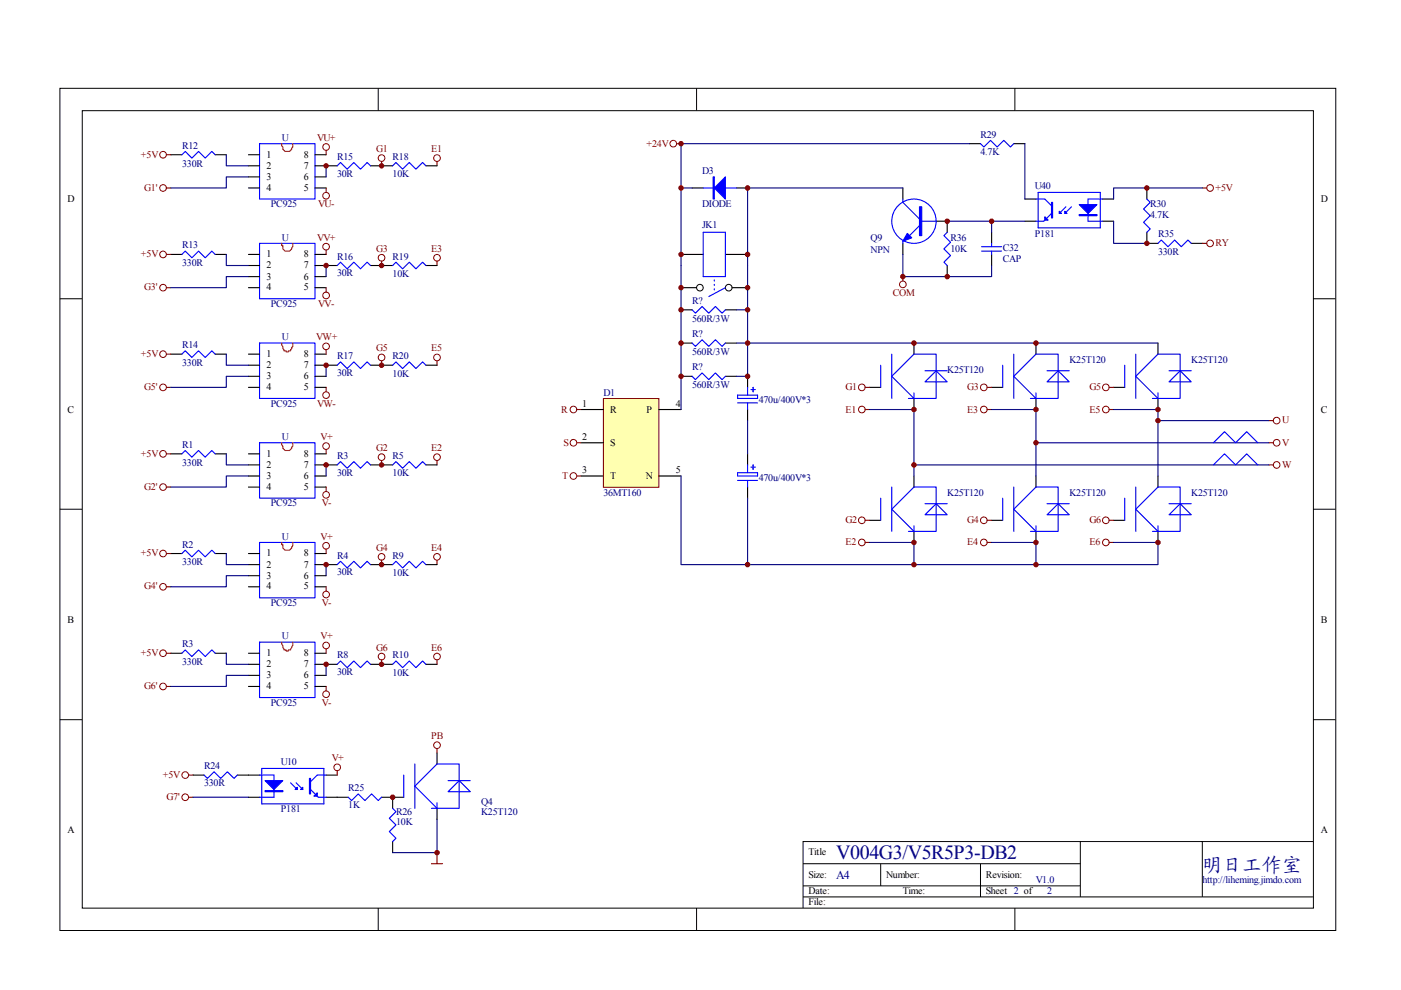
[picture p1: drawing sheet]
<svg xmlns="http://www.w3.org/2000/svg" width="297mm" height="210mm" viewBox="0 0 297 210" stroke-linecap="round" stroke-linejoin="round" font-family="sans-serif">
<g fill="none" stroke="#000" stroke-width=".21">
<path d="M12.7 18.7h270.5v178.6h-270.5zM80.2 18.7v4.7M147.7 18.7v4.7M215.2 18.7v4.7M17.4 23.5h261.1v169h-261.1zM12.7 63.3h4.7M278.4 63.3h4.7M12.7 108h4.7M278.4 108h4.7M12.7 152.6h4.7M278.4 152.6h4.7M229 178.4v11.8"/>
<path d="M254.9 178.4h-84.6v14.1M278.4 178.4h-23.5v11.8M80.2 192.5v4.7M147.7 192.5v4.7M170.3 183.1h58.7M170.3 190.2h108.1M170.3 187.8h58.7M186.7 183.1v4.7M207.9 183.1v7.1M215.2 192.5v4.7"/>
</g>
<g fill="none" stroke="#00f" stroke-width=".23">
<path d="M38.6 32.8l.7-.7 1.4 1.4 1.4-1.4 1.4 1.4 1.4-1.4 .7 .7M55 30.5h11.8v11.7h-11.8zM71.5 35.2l.7-.7 1.4 1.4 1.4-1.4 1.4 1.4 1.4-1.4 .7 .7M83.2 35.2l.8-.7 1.4 1.4 1.4-1.4 1.4 1.4 1.4-1.4 .7 .7M38.6 53.9l.7-.7 1.4 1.5 1.4-1.5 1.4 1.5 1.4-1.5 .7 .7M55 51.6h11.8v11.7h-11.8zM71.5 56.3l.7-.7 1.4 1.4 1.4-1.4 1.4 1.4 1.4-1.4 .7 .7M83.2 56.3l.8-.7 1.4 1.4 1.4-1.4 1.4 1.4 1.4-1.4 .7 .7M38.6 75.1l.7-.7 1.4 1.4 1.4-1.4 1.4 1.4 1.4-1.4 .7 .7M55 72.7h11.8v11.8h-11.8zM71.5 77.4l.7-.7 1.4 1.4 1.4-1.4 1.4 1.4 1.4-1.4 .7 .7M83.2 77.4l.8-.7 1.4 1.4 1.4-1.4 1.4 1.4 1.4-1.4 .7 .7"/>
<path d="M186.7 77.4v4.7M189.1 79.8l4.7-4.7h4.7v9.4h-4.7zM189.1 75.1v9.4M196.1 78.6h4.7M212.6 77.4v4.7M214.9 75.1v9.4M219.6 75.1h4.7v9.4h-4.7l-4.7-4.7zM222 78.6h4.7M224.3 78.6l2.4 2.4h-4.7zM238.5 77.4v4.7M240.8 79.8l4.7-4.7h4.7v9.4h-4.7zM240.8 75.1v9.4"/>
<path d="M247.9 78.6h4.7M38.6 96.2l.7-.7 1.4 1.4 1.4-1.4 1.4 1.4 1.4-1.4 .7 .7M55 93.9h11.8v11.7h-11.8zM71.5 98.6l.7-.7 1.4 1.4 1.4-1.4 1.4 1.4 1.4-1.4 .7 .7M83.2 98.6l.8-.7 1.4 1.4 1.4-1.4 1.4 1.4 1.4-1.4 .7 .7M193.8 83.3v1.2h-1.2M196.1 81l2.4-2.4 2.3 2.4zM219.6 83.3v1.2h-1.1M245.5 83.3v1.2h-1.2M247.9 81l2.3-2.4 2.4 2.4zM38.6 117.4l.7-.7 1.4 1.4 1.4-1.4 1.4 1.4 1.4-1.4 .7 .7M55 115h11.8v11.8h-11.8z"/>
<path d="M71.5 119.7l.7-.7 1.4 1.4 1.4-1.4 1.4 1.4 1.4-1.4 .7 .7M83.2 119.7l.8-.7 1.4 1.4 1.4-1.4 1.4 1.4 1.4-1.4 .7 .7M186.7 105.6v4.7M189.1 108l4.7-4.7h4.7v9.4h-4.7zM189.1 103.3v9.4M193.8 111.5v1.2h-1.2M196.1 109.1l2.4-2.3 2.3 2.3zM196.1 106.8h4.7M212.6 105.6v4.7M214.9 103.3v9.4M219.6 103.3h4.7v9.4h-4.7l-4.7-4.7zM219.6 111.5v1.2h-1.1"/>
<path d="M222 106.8h4.7M224.3 106.8l2.4 2.3h-4.7zM238.5 105.6v4.7M240.8 108l4.7-4.7h4.7v9.4h-4.7zM240.8 103.3v9.4M245.5 111.5v1.2h-1.2M247.9 109.1l2.3-2.3 2.4 2.3zM247.9 106.8h4.7M38.6 138.5l.7-.7 1.4 1.4 1.4-1.4 1.4 1.4 1.4-1.4 .7 .7M55 136.2h11.8v11.7h-11.8zM71.5 140.9l.7-.8 1.4 1.5 1.4-1.5 1.4 1.5 1.4-1.5 .7 .8M83.2 140.9l.8-.8 1.4 1.5 1.4-1.5 1.4 1.5 1.4-1.5 .7 .8"/>
</g>
<g fill="none" stroke="#000" stroke-width=".23">
<path d="M36.2 32.8h2.4M45.6 32.8h2.4M52.7 32.8h2.3M52.7 35.2h2.3M52.7 37.5h2.3M52.7 39.9h2.3M66.8 32.8h2.3M66.8 35.2h4.7M66.8 37.5h2.3M66.8 39.9h2.3M78.5 35.2h4.7M90.3 35.2h2.4"/>
<path d="M36.2 53.9h2.4M45.6 53.9h2.4M52.7 53.9h2.3M52.7 56.3h2.3M52.7 58.6h2.3M66.8 53.9h2.3M66.8 56.3h4.7M66.8 58.6h2.3M78.5 56.3h4.7M90.3 56.3h2.4M36.2 75.1h2.4M45.6 75.1h2.4"/>
<path d="M52.7 61h2.3M52.7 75.1h2.3M52.7 77.4h2.3M52.7 79.8h2.3M66.8 61h2.3M66.8 75.1h2.3M66.8 77.4h4.7M66.8 79.8h2.3M78.5 77.4h4.7M90.3 77.4h2.4M193.8 72.7v2.4M219.6 72.7v2.4"/>
<path d="M245.5 72.7v2.4M36.2 96.2h2.4M45.6 96.2h2.4M52.7 82.1h2.3M52.7 96.2h2.3M52.7 98.6h2.3M66.8 82.1h2.3M66.8 96.2h2.3M66.8 98.6h4.7M78.5 98.6h4.7M90.3 98.6h2.4M184.4 82.1h2.3"/>
<path d="M193.8 84.5v2.3M210.2 82.1h2.4M219.6 84.5v2.3M236.1 82.1h2.4M245.5 84.5v2.3M36.2 117.4h2.4M45.6 117.4h2.4M52.7 100.9h2.3M52.7 103.3h2.3M52.7 117.4h2.3M52.7 119.7h2.3M66.8 100.9h2.3"/>
<path d="M66.8 103.3h2.3M66.8 117.4h2.3M66.8 119.7h4.7M78.5 119.7h4.7M90.3 119.7h2.4M184.4 110.3h2.3M193.8 100.9v2.4M193.8 112.7v2.3M210.2 110.3h2.4M219.6 100.9v2.4M219.6 112.7v2.3M236.1 110.3h2.4"/>
<path d="M245.5 100.9v2.4M245.5 112.7v2.3M36.2 138.5h2.4M45.6 138.5h2.4M52.7 122.1h2.3M52.7 124.4h2.3M52.7 138.5h2.3M66.8 122.1h2.3M66.8 124.4h2.3M66.8 138.5h2.3M52.7 140.9h2.3M52.7 143.2h2.3"/>
<path d="M52.7 145.5h2.3M66.8 140.9h4.7M66.8 143.2h2.3M66.8 145.5h2.3M78.5 140.9h4.7M90.3 140.9h2.4"/>
</g>
<path d="M59.7 30.5v.4l.3 .3a.89 .89 0 0 0 1.1 .9 .82 .82 0 0 0 .7-.7l.3-.2v-.7M59.7 51.6v.5h.3a1.02 1.02 0 0 0 .3 1 1.02 1.02 0 0 0 1.1 .1l.7-.9v-.7M59.7 72.7l.3 1.2 .2 .2v.3h.5v.2h.4v-.2h.5l.5-1v-.7M59.7 93.9v.4l.3 .3a.89 .89 0 0 0 1.1 .9 .82 .82 0 0 0 .7-.7l.3-.2v-.7M59.7 115v.5h.3a1.02 1.02 0 0 0 .3 1 1.02 1.02 0 0 0 1.1 .2l.7-1v-.7M59.7 136.2l.3 1.1 .2 .3v.2h.5v.2h.4v-.2h.5l.5-.9v-.7" fill="none" stroke="#f00" stroke-width=".23"/>
<g fill="none" stroke="#800000" stroke-width=".21">
<circle cx="34.6" cy="32.8" r=".71"/>
<circle cx="34.6" cy="39.9" r=".7"/>
<circle cx="69.1" cy="31.2" r=".71"/>
<circle cx="80.9" cy="33.5" r=".71"/>
<circle cx="92.7" cy="33.5" r=".71"/>
<circle cx="34.6" cy="53.9" r=".7"/>
<circle cx="69.1" cy="52.3" r=".71"/>
<circle cx="69.1" cy="41.5" r=".71"/>
<circle cx="80.9" cy="54.7" r=".71"/>
<circle cx="92.7" cy="54.7" r=".71"/>
<circle cx="34.6" cy="61" r=".7"/>
<circle cx="34.6" cy="75.1" r=".7"/>
<circle cx="69.1" cy="62.6" r=".71"/>
<circle cx="69.1" cy="73.4" r=".71"/>
<circle cx="80.9" cy="75.8" r=".71"/>
<circle cx="92.7" cy="75.8" r=".71"/>
<circle cx="34.6" cy="82.1" r=".71"/>
<circle cx="34.6" cy="96.2" r=".71"/>
<circle cx="69.1" cy="94.6" r=".71"/>
<circle cx="69.1" cy="83.8" r=".71"/>
<circle cx="80.9" cy="96.9" r=".71"/>
<circle cx="92.7" cy="96.9" r=".71"/>
<circle cx="34.6" cy="103.3" r=".7"/>
<circle cx="34.6" cy="117.4" r=".7"/>
<circle cx="69.1" cy="115.7" r=".71"/>
<circle cx="80.9" cy="118.1" r=".71"/>
<circle cx="92.7" cy="118.1" r=".71"/>
<circle cx="34.6" cy="124.4" r=".7"/>
<circle cx="34.6" cy="138.5" r=".7"/>
<circle cx="69.1" cy="126.1" r=".71"/>
<circle cx="69.1" cy="136.9" r=".71"/>
<circle cx="80.9" cy="139.2" r=".71"/>
<circle cx="92.7" cy="139.2" r=".71"/>
<circle cx="34.6" cy="145.5" r=".71"/>
<circle cx="69.1" cy="147.2" r=".71"/>
</g>
<g fill="none" stroke="#800000" stroke-width=".23">
<path d="M35.3 32.8h.9M35.3 39.9h.9M69.1 31.9v.9M69.1 39.9v.9M80.9 34.2v1M92.7 34.2v1M35.3 53.9h.9M69.1 53v.9M80.9 55.4v.9M92.7 55.4v.9M35.3 61h.9M35.3 75.1h.9"/>
<path d="M69.1 61v.9M69.1 74.1v1M80.9 76.5v.9M92.7 76.5v.9M35.3 82.1h.9M35.3 96.2h.9M69.1 82.1v1M69.1 95.3v.9M80.9 97.6v1M92.7 97.6v1M35.3 103.3h.9M35.3 117.4h.9"/>
<path d="M69.1 116.4v1M80.9 118.8v.9M92.7 118.8v.9M35.3 124.4h.9M35.3 138.5h.9M69.1 124.4v.9M69.1 137.6v.9M80.9 139.9v1M92.7 139.9v1M35.3 145.5h.9M69.1 145.5v1"/>
</g>
<g fill="none" stroke="#000080" stroke-width=".23">
<path d="M48 32.8v2.4h4.7M52.7 37.5h-4.7v2.4h-11.8M69.1 35.2v2.3M48 53.9v2.4h4.7M52.7 58.6h-4.7v2.4h-11.8M69.1 56.3v2.3M48 75.1v2.3h4.7M52.7 79.8h-4.7v2.3h-11.8M69.1 77.4v2.4M48 96.2v2.4h4.7M69.1 98.6v2.3M48 117.4v2.3h4.7"/>
<path d="M52.7 100.9h-4.7v2.4h-11.8M69.1 119.7v2.4M48 138.5v2.4h4.7M52.7 122.1h-4.7v2.3h-11.8M52.7 143.2h-4.7v2.3h-11.8M69.1 140.9v2.3"/>
</g>
<g fill="#800000" stroke="#800000" stroke-width=".21">
<circle cx="69.1" cy="35.2" r=".47"/>
<circle cx="80.9" cy="35.2" r=".47"/>
<circle cx="69.1" cy="56.3" r=".47"/>
<circle cx="69.1" cy="77.4" r=".47"/>
<circle cx="69.1" cy="98.6" r=".47"/>
<circle cx="69.1" cy="119.7" r=".47"/>
<circle cx="69.1" cy="140.8" r=".47"/>
</g>
<path d="M128 84.6h11.7v18.7h-11.7z" fill="#ffffb0"/>
<g fill="none" stroke="#800000" stroke-width=".21">
<path d="M127.9 84.5h11.8v18.8h-11.8z"/>
<circle cx="142.7" cy="30.5" r=".71"/>
<circle cx="256.6" cy="39.9" r=".71"/>
<circle cx="256.6" cy="51.6" r=".71"/>
<circle cx="191.4" cy="60.3" r=".71"/>
<circle cx="121.6" cy="93.9" r=".7"/>
<circle cx="121.6" cy="86.8" r=".7"/>
<circle cx="182.7" cy="82.1" r=".71"/>
<circle cx="182.7" cy="86.8" r=".71"/>
<circle cx="208.6" cy="82.1" r=".71"/>
<circle cx="208.6" cy="86.8" r=".71"/>
<circle cx="234.5" cy="82.1" r=".71"/>
<circle cx="234.5" cy="86.8" r=".7"/>
<circle cx="270.7" cy="98.6" r=".71"/>
<circle cx="270.7" cy="93.9" r=".7"/>
<circle cx="270.7" cy="89.2" r=".7"/>
<circle cx="69.1" cy="104.9" r=".71"/>
<circle cx="121.6" cy="100.9" r=".7"/>
<circle cx="182.7" cy="110.3" r=".71"/>
<circle cx="182.7" cy="115" r=".71"/>
<circle cx="208.6" cy="110.3" r=".71"/>
<circle cx="208.6" cy="115" r=".71"/>
<circle cx="234.5" cy="110.3" r=".71"/>
<circle cx="234.5" cy="115" r=".7"/>
<circle cx="92.7" cy="158" r=".71"/>
<circle cx="39.3" cy="164.3" r=".71"/>
<circle cx="39.3" cy="169" r=".71"/>
<circle cx="71.5" cy="162.7" r=".71"/>
</g>
<g fill="none" stroke="#000" stroke-width=".23">
<path d="M146.7 39.9h2.4M156.2 39.9h2.3M191.4 39.9v2.3M205.5 30.5h2.4M214.9 30.5h2.4M243.2 39.9v2.3M144.4 53.9h4.7M153.8 53.9h4.7M191.4 51.6v2.3M198.5 46.9h2.3v2.4M200.8 56.3v2.3M210.2 49.3v2.3"/>
<path d="M210.2 53.9v2.4M217.3 42.2h2.3M217.3 46.9h2.3M233.8 42.2h2.3M233.8 46.9h2.3M243.2 49.3v2.3h2.3M252.6 51.6h2.3M144.4 61h3.3M144.4 72.7h2.3M144.4 79.8h2.3M144.4 65.7h2.3M153.8 72.7h2.4"/>
<path d="M153.8 79.8h2.4M153.8 65.7h2.4M155.2 61h3.3M158.5 79.8v2.3M123.2 93.9h4.7M123.2 86.8h4.7M139.7 86.8h4.7M158.5 86.8v2.4M158.5 96.2v2.4M123.2 100.9h4.7M139.7 100.9h4.7M158.5 103.3v2.3"/>
<path d="M92.7 159.6v2.4M40.9 164.3h2.4M50.3 164.3h4.7M52.7 169h2.3M69.1 164.3h2.4M69.1 169h4.7M80.9 169h4.7M83.2 169v2.4M83.2 178.4v2.4M92.7 171.4v2.3"/>
</g>
<g fill="none" stroke="#000" stroke-width=".21">
<circle cx="148.4" cy="61" r=".7"/>
<circle cx="154.5" cy="61" r=".71"/>
</g>
<g fill="none" stroke="#00f" stroke-width=".23">
<path d="M149.1 39.9h7.1M207.9 30.5l.7 .7 1.4-1.4 1.4 1.4 1.4-1.4 1.4 1.4 .7-.7M149.1 49.3h4.7v9.3h-4.7zM151.4 59.3v.3M191.4 42.2v.7l3.6 3.5M191.4 51.1v.5M195 46.9h3.5M195 47.8l-2.2 2.2M200.8 49.3l-.7 .7 1.4 1.4-1.4 1.4 1.4 1.4-1.4 1.4 .7 .7M208.1 52.3h4.3M208.1 53.2h4.3M210.2 51.6v.7"/>
<path d="M210.2 53.2v.7M219.6 42.2h1.9l1.4 1.4M220.1 40.8h13.2v7.5h-13.2zM222.9 45.3l-1.6 1.6h-1.7M226 43.9l-1.4 1.4M227.2 43.9l-1.4 1.4M233.8 42.2h-3.1v4.7h3.1M243.2 42.2l.7 .7-1.4 1.4 1.4 1.4-1.4 1.4 1.4 1.4-.7 .8M245.5 51.6l.7-.7 1.4 1.4 1.4-1.4 1.4 1.4 1.5-1.4 .7 .7M146.7 72.7l.7 .7 1.5-1.4 1.4 1.4 1.4-1.4 1.4 1.4 .7-.7M146.7 79.8l.7 .7 1.5-1.4 1.4 1.4 1.4-1.4 1.4 1.4 .7-.7M146.7 65.7l.7 .7 1.5-1.4 1.4 1.4 1.4-1.4 1.4 1.4 .7-.7"/>
<path d="M151.4 60.3v.2M151.4 61.2v.3M153.8 61l-3.5 1.9M156.4 83.8h4.2v.7h-4.2zM156.4 85.4h4.2M158.5 82.1v1.7M158.5 85.4v1.4M158.5 98.6v1.6M159.2 82.6h.9M159.2 99h.9M159.7 82.1v1M159.7 98.6v.9"/>
<path d="M257.3 93.9l2.3-2.4 2.4 2.4 2.3-2.4 2.4 2.4M257.3 98.6l2.3-2.4 2.4 2.4 2.3-2.4 2.4 2.4M156.4 100.2h4.2v.7h-4.2zM156.4 101.9h4.2M158.5 101.9v1.4M43.3 164.3l.7 .7 1.4-1.4 1.4 1.4 1.4-1.4 1.4 1.4 .7-.7M55 164.3h3.1v4.7h-3.1M55.5 162.9h13.2v7.5h-13.2zM61.6 166l1.4 1.4M62.8 166l1.4 1.4M65.8 167.4l1.7 1.6h1.6M69.1 164.3h-1.8l-1.5 1.4"/>
<path d="M73.8 169l.7 .7 1.5-1.4 1.4 1.4 1.4-1.4 1.4 1.4 .7-.7M83.2 171.4l.8 .7-1.5 1.4 1.5 1.4-1.5 1.4 1.5 1.4-.8 .7M85.6 164.3v4.7M88 166.7l4.7-4.7h4.7v9.4h-4.7zM88 162v9.4M92.7 170.2v1.2h-1.2M95 167.9l2.4-2.4 2.3 2.4zM95 165.5h4.7"/>
<circle cx="193.8" cy="46.9" r="4.7"/>
</g>
<g fill="none" stroke="#800000" stroke-width=".23">
<path d="M143.5 30.5h.9M254.9 39.9h1M191.4 58.6v1M254.9 51.6h1M122.3 86.8h.9M122.3 93.9h.9M183.4 82.1h1M183.4 86.8h1M209.3 82.1h.9M209.3 86.8h.9M235.2 82.1h.9M235.2 86.8h.9"/>
<path d="M269 89.2h1M269 93.9h1M269 98.6h1M69.1 103.3v.9M122.3 100.9h.9M183.4 110.3h1M183.4 115h1M209.3 110.3h.9M209.3 115h.9M235.2 110.3h.9M235.2 115h.9M92.7 158.7v.9"/>
<path d="M40 164.3h.9M40 169h.9M71.5 163.4v.9M91.5 183.1h2.3M92.7 180.8v2.3"/>
</g>
<g fill="none" stroke="#000080" stroke-width=".23">
<path d="M144.4 39.9h2.3M191.4 39.9h-32.9v32.8h-2.3M205.5 30.5h-61.1v56.3M217.3 30.5v11.7M254.9 39.9h-18.8v2.3M191.4 53.9v4.7h18.8v-2.3M200.8 46.9h16.5M210.2 46.9v2.4M236.1 46.9v4.7h7.1M156.2 65.7h2.3M245.5 72.7h-87v7.1h-2.3M158.5 89.2v7"/>
<path d="M184.4 86.8h9.4v14.1M193.8 98.6h75.2M210.2 86.8h9.4v14.1M219.6 93.9h49.4M236.1 86.8h9.4v14.1M245.5 89.2h23.5M144.4 100.9v18.8h101.1v-4.7h-9.4M158.5 105.6v14.1M184.4 115h9.4v4.7M210.2 115h9.4v4.7M40.9 169h11.8M92.7 173.7v7.1h-9.5"/>
</g>
<g fill="#800000" stroke="#800000" stroke-width=".21">
<circle cx="219.6" cy="72.7" r=".47"/>
<circle cx="193.8" cy="72.7" r=".47"/>
<circle cx="193.8" cy="115" r=".47"/>
<circle cx="219.6" cy="115" r=".47"/>
<circle cx="245.5" cy="115" r=".47"/>
<circle cx="219.6" cy="119.7" r=".47"/>
<circle cx="193.8" cy="119.7" r=".47"/>
<circle cx="193.8" cy="86.8" r=".47"/>
<circle cx="219.6" cy="86.8" r=".47"/>
<circle cx="219.6" cy="93.9" r=".47"/>
<circle cx="245.5" cy="86.8" r=".47"/>
<circle cx="245.5" cy="89.2" r=".47"/>
<circle cx="158.5" cy="119.7" r=".47"/>
<circle cx="193.8" cy="98.6" r=".47"/>
<circle cx="158.5" cy="39.9" r=".47"/>
<circle cx="200.8" cy="46.9" r=".47"/>
<circle cx="210.2" cy="46.9" r=".47"/>
<circle cx="200.8" cy="58.6" r=".47"/>
<circle cx="191.4" cy="58.6" r=".47"/>
<circle cx="144.4" cy="30.5" r=".47"/>
<circle cx="144.4" cy="39.9" r=".47"/>
<circle cx="243.2" cy="51.6" r=".47"/>
<circle cx="243.2" cy="39.9" r=".47"/>
<circle cx="80.9" cy="56.3" r=".47"/>
<circle cx="80.9" cy="77.4" r=".47"/>
<circle cx="80.9" cy="98.6" r=".47"/>
<circle cx="80.9" cy="119.7" r=".47"/>
<circle cx="80.9" cy="140.8" r=".47"/>
<circle cx="83.2" cy="169" r=".47"/>
<circle cx="92.7" cy="180.8" r=".47"/>
<circle cx="158.5" cy="53.9" r=".47"/>
<circle cx="144.4" cy="53.9" r=".47"/>
<circle cx="158.5" cy="72.7" r=".47"/>
<circle cx="158.5" cy="61" r=".47"/>
<circle cx="144.4" cy="72.7" r=".47"/>
<circle cx="144.4" cy="79.8" r=".47"/>
<circle cx="144.4" cy="65.7" r=".47"/>
<circle cx="144.4" cy="61" r=".47"/>
<circle cx="158.5" cy="65.7" r=".47"/>
<circle cx="158.5" cy="79.8" r=".47"/>
</g>
<g fill="#00f" stroke="#00f" stroke-width=".23">
<path d="M228.8 43.4h3.8l-1.9 1.9z"/>
<path d="M224.6 44.8l.5 .5h-.5z"/>
<path d="M225.8 44.8l.4 .5h-.4z"/>
<path d="M221.5 46l.7 .7h-.7z"/>
<path d="M192.4 49.5l.9 .9-1.9 .7z"/>
<path d="M151.4 39.9l2.4-2.4v4.7z"/>
<path d="M56.2 165.5h3.8l-1.9 1.9z"/>
<path d="M64.2 166.9v.5h-.5z"/>
<path d="M63 166.9v.5h-.4z"/>
<path d="M67.3 168.1v.7h-.7z"/>
<path d="M228.8 45.5h3.8v.2h-3.8z" fill-rule="evenodd"/>
<path d="M222.9 42.9h.3v3.3h-.3z" fill-rule="evenodd"/>
<path d="M195 43.9h.4v6.1h-.4z" fill-rule="evenodd"/>
<path d="M151.2 37.5h.2v4.7h-.2z" fill-rule="evenodd"/>
<path d="M56.2 167.6h3.8v.3h-3.8z" fill-rule="evenodd"/>
<path d="M65.6 165h.2v3.3h-.2z" fill-rule="evenodd"/>
</g>
<g font-size="4.2" fill="#000080">
<text x="177.3" y="182">V004G3/V5R5P3-DB2</text>
<text x="254.9" y="184.9">明日工作室</text>
</g>
<text font-size="2.5" fill="#000080" x="177.3" y="186.3">A4</text>
<g font-size="2.1" fill="#000080">
<text x="59.8" y="29.9">U</text>
<text x="207.9" y="29.2">R29</text>
<text x="38.6" y="31.5">R12</text>
<text x="38.6" y="35.3">330R</text>
<text x="71.5" y="33.9">R15</text>
<text x="83.2" y="33.9">R18</text>
<text x="207.9" y="32.9">4.7K</text>
<text x="71.5" y="37.4">30R</text>
<text x="83.2" y="37.6">10K</text>
<text x="148.8" y="36.9">D3</text>
<text x="219.4" y="40">U40</text>
<text x="57.4" y="44">PC925</text>
<text x="148.8" y="44">DIODE</text>
<text x="243.8" y="44">R30</text>
<text x="243.8" y="46.3">4.7K</text>
<text x="38.6" y="52.7">R13</text>
<text x="59.8" y="51.1">U</text>
<text x="148.8" y="48.4">JK1</text>
<text x="184.6" y="51.1">Q9</text>
<text x="184.6" y="53.6">NPN</text>
<text x="201.5" y="51.1">R36</text>
<text x="201.5" y="53.4">10K</text>
<text x="212.6" y="53.2">C32</text>
<text x="219.4" y="50.3">P181</text>
<text x="245.5" y="50.3">R35</text>
<text x="38.6" y="56.4">330R</text>
<text x="71.5" y="55">R16</text>
<text x="71.5" y="58.5">30R</text>
<text x="83.2" y="55">R19</text>
<text x="83.2" y="58.8">10K</text>
<text x="212.6" y="55.5">CAP</text>
<text x="245.5" y="54.1">330R</text>
<text x="57.4" y="65.1">PC925</text>
<text x="146.7" y="64.4">R?</text>
<text x="146.7" y="71.5">R?</text>
<text x="146.7" y="68.2">560R/3W</text>
<text x="38.6" y="73.8">R14</text>
<text x="38.6" y="77.6">330R</text>
<text x="59.8" y="72.2">U</text>
<text x="71.5" y="76.1">R17</text>
<text x="83.2" y="76.1">R20</text>
<text x="146.7" y="75.2">560R/3W</text>
<text x="226.7" y="76.9">K25T120</text>
<text x="252.6" y="76.9">K25T120</text>
<text x="71.5" y="79.7">30R</text>
<text x="83.2" y="79.9">10K</text>
<text x="127.9" y="83.9">D1</text>
<text x="146.7" y="78.5">R?</text>
<text x="146.7" y="82.3">560R/3W</text>
<text x="200.8" y="79.2">K25T120</text>
<text x="57.4" y="86.3">PC925</text>
<text x="160.9" y="85.5">470u/400V*3</text>
<text x="38.6" y="94.9">R1</text>
<text x="59.8" y="93.3">U</text>
<text x="38.6" y="98.7">330R</text>
<text x="71.5" y="97.3">R3</text>
<text x="71.5" y="100.9">30R</text>
<text x="83.2" y="97.3">R5</text>
<text x="83.2" y="101">10K</text>
<text x="57.4" y="107.4">PC925</text>
<text x="127.9" y="105.1">36MT160</text>
<text x="160.9" y="102">470u/400V*3</text>
<text x="200.8" y="105.1">K25T120</text>
<text x="226.7" y="105.1">K25T120</text>
<text x="252.6" y="105.1">K25T120</text>
<text x="38.6" y="116.1">R2</text>
<text x="38.6" y="119.8">330R</text>
<text x="59.8" y="114.5">U</text>
<text x="71.5" y="118.5">R4</text>
<text x="83.2" y="118.5">R9</text>
<text x="71.5" y="121.9">30R</text>
<text x="83.2" y="122.2">10K</text>
<text x="57.4" y="128.5">PC925</text>
<text x="38.6" y="137.3">R3</text>
<text x="59.8" y="135.6">U</text>
<text x="38.6" y="141">330R</text>
<text x="71.5" y="139.5">R8</text>
<text x="71.5" y="143.1">30R</text>
<text x="83.2" y="139.5">R10</text>
<text x="83.2" y="143.4">10K</text>
<text x="57.4" y="149.7">PC925</text>
<text x="43.3" y="163.1">R24</text>
<text x="43.3" y="166.6">330R</text>
<text x="59.5" y="162.2">U10</text>
<text x="73.8" y="167.7">R25</text>
<text x="59.5" y="172.2">P181</text>
<text x="73.8" y="171.3">1K</text>
<text x="84" y="172.9">R26</text>
<text x="102" y="170.6">Q4</text>
<text x="102" y="172.7">K25T120</text>
<text x="84" y="175">10K</text>
<text x="219.6" y="187.3">V1.0</text>
<text x="222" y="189.6">2</text>
<text x="254.9" y="187.3">http://liheming.jimdo.com</text>
</g>
<g font-size="2.1" fill="#800000">
<text x="67.2" y="29.9">VU+</text>
<text x="29.9" y="33.5">+5V</text>
<text x="79.8" y="32.3">G1</text>
<text x="91.4" y="32.3">E1</text>
<text x="137.1" y="31.1">+24V</text>
<text x="30.6" y="40.5">G1'</text>
<text x="257.7" y="40.5">+5V</text>
<text x="67.5" y="44">VU-</text>
<text x="67.2" y="51.1">VV+</text>
<text x="79.8" y="53.4">G3</text>
<text x="91.4" y="53.4">E3</text>
<text x="257.7" y="52.2">RY</text>
<text x="29.9" y="54.5">+5V</text>
<text x="30.6" y="61.6">G3'</text>
<text x="67.5" y="65.1">VV-</text>
<text x="189.3" y="62.8">COM</text>
<text x="29.9" y="75.7">+5V</text>
<text x="67.1" y="72.2">VW+</text>
<text x="79.8" y="74.5">G5</text>
<text x="91.4" y="74.5">E5</text>
<text x="30.6" y="82.7">G5'</text>
<text x="179.2" y="82.7">G1</text>
<text x="205.1" y="82.7">G3</text>
<text x="231" y="82.7">G5</text>
<text x="67.2" y="86.3">VW-</text>
<text x="119" y="87.5">R</text>
<text x="179.2" y="87.5">E1</text>
<text x="205.1" y="87.5">E3</text>
<text x="231" y="87.5">E5</text>
<text x="271.9" y="89.8">U</text>
<text x="68" y="93.3">V+</text>
<text x="79.8" y="95.7">G2</text>
<text x="91.4" y="95.7">E2</text>
<text x="119.5" y="94.5">S</text>
<text x="271.9" y="94.5">V</text>
<text x="29.9" y="96.9">+5V</text>
<text x="119.2" y="101.5">T</text>
<text x="271.9" y="99.2">W</text>
<text x="30.6" y="103.9">G2'</text>
<text x="68.2" y="107.4">V-</text>
<text x="179.2" y="110.9">G2</text>
<text x="205.1" y="110.9">G4</text>
<text x="231" y="110.9">G6</text>
<text x="29.9" y="118">+5V</text>
<text x="68" y="114.5">V+</text>
<text x="79.8" y="116.8">G4</text>
<text x="91.4" y="116.8">E4</text>
<text x="179.2" y="115.6">E2</text>
<text x="205.1" y="115.6">E4</text>
<text x="231" y="115.6">E6</text>
<text x="30.6" y="125">G4'</text>
<text x="68.2" y="128.5">V-</text>
<text x="68" y="135.6">V+</text>
<text x="79.8" y="137.9">G6</text>
<text x="91.4" y="137.9">E6</text>
<text x="29.9" y="139.1">+5V</text>
<text x="30.6" y="146.1">G6'</text>
<text x="68.2" y="149.7">V-</text>
<text x="70.4" y="161.4">V+</text>
<text x="91.4" y="156.7">PB</text>
<text x="34.5" y="164.9">+5V</text>
<text x="35.3" y="169.6">G7'</text>
</g>
<g font-size="2.1">
<text x="56.5" y="33.5">1</text>
<text x="56.5" y="35.7">2</text>
<text x="64.4" y="35.7">7</text>
<text x="64.4" y="33.5">8</text>
<text x="56.5" y="38.1">3</text>
<text x="56.5" y="40.5">4</text>
<text x="64.4" y="40.5">5</text>
<text x="64.4" y="38.1">6</text>
<text x="14.3" y="42.8">D</text>
<text x="280.1" y="42.8">D</text>
<text x="56.5" y="54.5">1</text>
<text x="56.5" y="56.9">2</text>
<text x="56.5" y="59.3">3</text>
<text x="64.4" y="59.3">6</text>
<text x="64.4" y="56.9">7</text>
<text x="64.4" y="54.5">8</text>
<text x="56.5" y="61.6">4</text>
<text x="64.4" y="61.6">5</text>
<text x="56.5" y="75.7">1</text>
<text x="64.4" y="75.7">8</text>
<text x="56.5" y="78.1">2</text>
<text x="56.5" y="80.4">3</text>
<text x="56.5" y="82.7">4</text>
<text x="64.4" y="82.7">5</text>
<text x="64.4" y="80.4">6</text>
<text x="64.4" y="78.1">7</text>
<text x="14.3" y="87.5">C</text>
<text x="123.4" y="86.3">1</text>
<text x="129.4" y="87.5">R</text>
<text x="137.1" y="87.5">P</text>
<text x="143.3" y="86.3">4</text>
<text x="280.1" y="87.5">C</text>
<text x="123.4" y="93.3">2</text>
<text x="129.4" y="94.5">S</text>
<text x="56.5" y="96.9">1</text>
<text x="56.5" y="99.2">2</text>
<text x="56.5" y="101.5">3</text>
<text x="64.4" y="101.5">6</text>
<text x="64.4" y="99.2">7</text>
<text x="64.4" y="96.9">8</text>
<text x="123.4" y="100.3">3</text>
<text x="129.4" y="101.5">T</text>
<text x="136.9" y="101.5">N</text>
<text x="143.3" y="100.3">5</text>
<text x="56.5" y="103.9">4</text>
<text x="64.4" y="103.9">5</text>
<text x="56.5" y="118">1</text>
<text x="64.4" y="118">8</text>
<text x="56.5" y="120.3">2</text>
<text x="56.5" y="122.7">3</text>
<text x="56.5" y="125">4</text>
<text x="64.4" y="125">5</text>
<text x="64.4" y="122.7">6</text>
<text x="64.4" y="120.3">7</text>
<text x="14.3" y="132.1">B</text>
<text x="280.1" y="132.1">B</text>
<text x="56.5" y="139.1">1</text>
<text x="56.5" y="141.5">2</text>
<text x="56.5" y="143.8">3</text>
<text x="64.4" y="143.8">6</text>
<text x="64.4" y="141.5">7</text>
<text x="64.4" y="139.1">8</text>
<text x="56.5" y="146.1">4</text>
<text x="64.4" y="146.1">5</text>
<text x="14.3" y="176.7">A</text>
<text x="280.1" y="176.7">A</text>
<text x="171.4" y="181.4">Title</text>
<text x="171.4" y="186.1">Size:</text>
<text x="171.4" y="189.6">Date:</text>
<text x="171.4" y="192">File:</text>
<text x="187.9" y="186.1">Number:</text>
<text x="191.4" y="189.6">Time:</text>
<text x="209" y="186.1">Revision:</text>
<text x="209" y="189.6">Sheet 2 of</text>
</g>
</svg>
